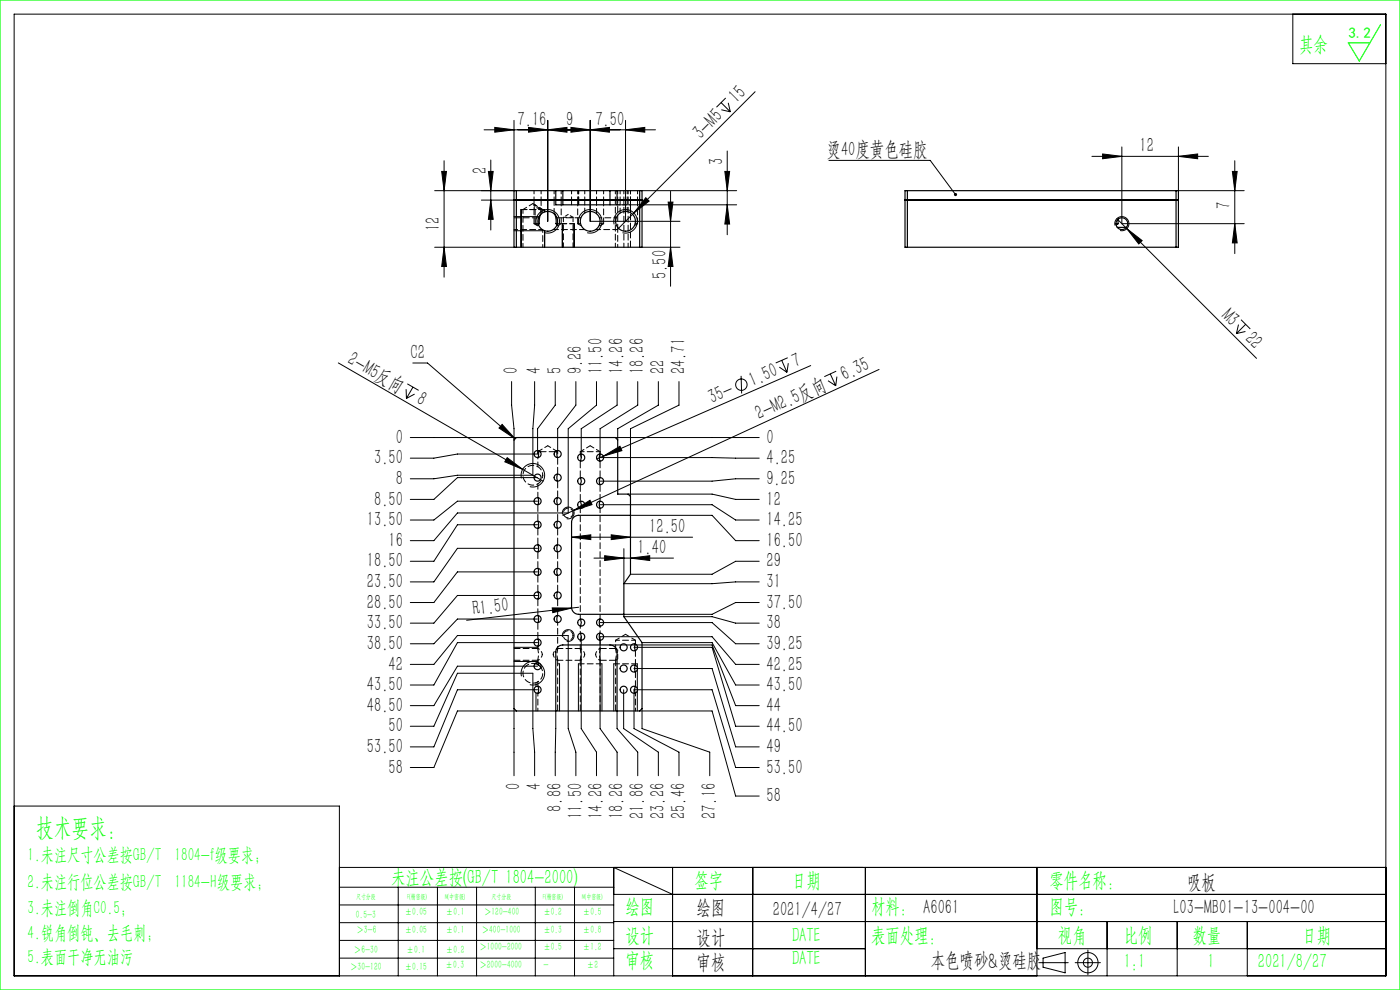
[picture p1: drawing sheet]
<svg xmlns="http://www.w3.org/2000/svg" width="297mm" height="210mm" viewBox="0 0 297 210" stroke-linecap="round" stroke-linejoin="round" font-family="sans-serif">
<g fill="none" stroke="#000" stroke-width=".21">
<path d="M3 3h291v204h-291zM160.2 19.5l-29.3 29.2M274.3 3v10.5h19.7M93.7 36.4h1l-.5 4zM94.2 34.1v24.7M102.7 27.5h36.4M103.6 36.4h1l-.5 4zM104.1 33.9v14.9M105 27l4 .5-4 .5zM109 25.5v14.9h-16.8M112.1 27l4.1 .5-4.1 .5zM116.2 27.5l4.1-.5v1z"/>
<path d="M116.2 25.5v21.4M121.1 27l4.1 .5-4.1 .5zM125.2 27.5l4.1-.5v1zM125.2 25.5v21.4h19.1M132.7 27.5l4.1-.5v1zM132.7 25.5v21.4M153 21.8l1.9 1.9M153 23.3l1.9 .4M153.8 36.4h1l-.5 4zM154 20.8l-2 1.9M154.3 32v17.8M154.5 21.8l.4 1.9"/>
<path d="M175.9 34h21.4l5.4 7.3M231.6 33.2h24.7M233.9 32.7l4.1 .5-4.1 .5zM238 31.2v16.2h25.9M250 33.2l4.1-.5v1zM250 31.2v9.2h13.9M261.4 36.4h1.1l-.6 4zM261.9 34.1v19.7M92.2 52.4h16.8M94.2 52.4l.5 4.1h-1zM102.1 42.4h6.9M104.1 42.4l.5 4.1h-1z"/>
<path d="M109 45.9h5.4M109 48.9h6M110.5 44.4v8M113.8 47.6a2.5 2.5 0 0 1 2.2-3.1 2.5 2.5 0 0 1 2.7 2.7 2.5 2.5 0 0 1-3.1 2.2M115.5 44.4v.6M115.5 48.9v3.5M119.3 47.4v5M121.8 47.4v5M122.8 47.6a2.5 2.5 0 0 1 2.2-3.1 2.5 2.5 0 0 1 2.7 2.7 2.5 2.5 0 0 1-3.1 2.2M130.3 47.6a2.5 2.5 0 0 1 2.2-3.1 2.5 2.5 0 0 1 2.7 2.7 2.5 2.5 0 0 1-3.1 2.2M130.9 43.4h25.4M136.2 52.4h8.1"/>
<path d="M136.2 40.4h20.1M137 41.9l.7 .8-3.2 2.5zM141.7 42.9h1.1l-.5 4zM142.3 40.6v20.1M142.3 52.4l.5 4.1h-1.1zM154.3 43.4l.5 4.1h-1zM236.5 47.8a1.5 1.5 0 0 1 1.4-1.8 1.5 1.5 0 0 1 1.6 1.6 1.5 1.5 0 0 1-1.9 1.3M236.9 46.4l29.7 29.6M239.1 48.5l3.2 2.5-.7 .8zM261.9 47.4l.6 4.1h-1.1zM71.8 77l39.1 22.6M87.6 77h3.1l18.6 16.1"/>
<path d="M157.2 79.7l.1 3.8M165.3 77.9l1.6 1.1M165.8 76.4l1.1 2.6M167.1 75.9l-2.5 1.1M167.2 77l-.3 2M172 77.5l-44 19.3M176.1 79.3l1.2 2.5M177.4 78.7l-2.5 1.2M177.5 79.9l-.2 1.9M186.5 78.4l-67.1 30.9M262.7 68.8l-.4 2M263.3 67.8l1.9 2"/>
<path d="M264.2 70.3l-1.9 .5M264.3 68.8l-2 2M86.2 82.6v1.9M86.4 81.4l2.4 1.4M87 92.8h22.5M87.6 82.1l-1.4 2.4M88 83.6l-1.8 .9M106.5 90l2.8 3.1-3.4-2.3zM107.6 97.1l3.3 2.5-3.8-1.6zM108.5 80.9v5l.5 5v2.4M110.9 99.6l4.3 2.5M113.4 80.9v5l-.4 5v9.9h-16l-5 .8h-5"/>
<path d="M117.8 80.9v5l-3.8 5v5.4h-17l-5 .9h-5M122.2 80.9v5l-3.9 5v5.4M126.5 80.9v5l-6 5v17.9h-23.5l-5 5.9h-5M128 96.8l3.5-2.1 .4 .9zM128 96.8l-1.4 .6M130.5 92.8h30.6M130.9 80.9v5l-7.6 5v6.2M135.3 80.9v5l-8 5v6.2l33.8 .1M139.7 80.9v5l-8.7 5v2.4M144 80.9v5l-10.2 5v14.4M175.7 80.8l1.6 1M110.6 101.5a2.5 2.5 0 0 1 2.2-3.2 2.5 2.5 0 0 1 2.7 2.7 2.5 2.5 0 0 1-3.1 2.2"/>
<path d="M114 101.3h-17l-5 4.6h-5M114 111.3h-17l-5 7.8h-5M114 116.3h-17l-5 7.1h-5M114 106.3h-17l-5 4h-5M119.3 109.1a1.25 1.25 0 0 1 1.1-1.5 1.25 1.25 0 0 1 1.4 1.3 1.25 1.25 0 0 1-1.6 1.1M121.3 114l4-.6v1.1zM121.3 114h25.6M121.7 108.3l3.5-2.2 .4 .9zM126 118.4h16.9M127.3 107.1h23.8l5 3.2h5M128.3 117.9l4.1 .5-4.1 .5zM129.7 113.4l4.1 .6-4.1 .5z"/>
<path d="M132.4 116.4v7.4h18.7l5-.4h5M133.3 104.8h17.8l5 1.1h5M133.8 118.4l4-.5v1zM133.8 109.3h17.3l5 5.4h5M161.1 119.1h-5l-5 2.7h-17.3M161.1 101.6h-5l-5 .5h-23.8M109 137.3h5.2M114 121.3h-17l-5 6.5h-5M114 126.3h-17l-5 5.9h-5M114 136.3h-17l-5 9h-5M114 131.3h-17l-5 5.3h-5M117.2 129h4.1l-4 1z"/>
<path d="M119.3 135.1a1.25 1.25 0 0 1 1.1-1.5 1.25 1.25 0 0 1 1.4 1.3 1.25 1.25 0 0 1-1.6 1.1M121.3 129l-22.3 2.6M122.8 128.8l-1.5 .2M123.3 135.1v19.5l3.2 5v5M127.3 132.1h23.8l5 4.5h5M129.4 136.8h21.7l5 12.9h5M132.4 130.8h18.7l5 1.4h5M134.5 137.3h16.6l5 16.8h5M136.2 136.3h14.9l5 9h5M161.1 127.8h-5l-5 2.5h-18.7M87 154.1h5l5-11.3h16v11.8l.4 5v5M87 140.9h5l5-6.1h23.5v19.8l1.7 5v5"/>
<path d="M109 150.3v14.3M109 140.3h5.2M109.5 150.8h-12.5l-5 12h-5M110.6 143.5a2.5 2.5 0 0 1 2.2-3.2 2.5 2.5 0 0 1 2.7 2.7 2.5 2.5 0 0 1-3.1 2.2M113.7 144.8v.8M113.7 147v3.8M114 141.3h-17l-5 8.4h-5M114 146.3h-17l-5 12.1h-5M117.9 150.8l-.1 13.8M118.7 140.8v10M122.7 140.8v10M127.7 140.8v10"/>
<path d="M130.2 140.8v10M130.9 150.8v3.8l4.4 5v5M132.3 146.3v8.3l7.4 5v5M134.5 141.8h16.6l5 16.6h5M135.2 140.8v.7M135.2 142.1v3.9M135.2 146.6v4.2M135.7 150.8h15.4l5 18.1h5M136.2 150.3v4.3l14.4 5v5M161.1 140.9h-5l-5-5.8h-23.8v19.5l3.6 5v5M3 171h69v36M161.1 162.8h-5l-5-16.5h-16.6v8.3l9.5 5v5"/>
<path d="M72 184h222M72 188.2h58.2M72 192h58.2M72 195.7h58.2M72 199.5h58.2M84.5 188.2v18.8M92.8 188.2v18.8M101.1 188.2v18.8M113.6 188.2v18.8M121.9 188.2v18.8M130.2 189.7h163.8M130.2 195.5h163.8"/>
<path d="M142.7 189.7l-12.5-5.7v23M142.7 184v23M159.7 184v23M183.6 184v23M220 184v23M234.9 195.5v11.5M249.7 195.5v11.5M264.6 195.5v11.5M72 203.2h58.2M130.2 201.2h53.4M220 201.2h74M220.4 204.2h6.2"/>
<path d="M221.3 203.2l4.7-1.1v4.3l-4.7-1.2zM228.1 204.2h5.3M230.8 201.5v5.3"/>
<circle cx="157.3" cy="81.6" r="1.21"/>
<circle cx="230.8" cy="204.2" r="2.15"/>
<circle cx="230.8" cy="204.2" r=".96"/>
</g>
<path d="M0 0h297v210h-297zM292.9 5.2l-4.5 7.7-2.4-3.8h4.6" fill="none" stroke="#0f0" stroke-width=".25"/>
<g fill="none" stroke="#000" stroke-width=".21" stroke-dasharray="1.3 .6">
<path d="M113.3 42.4v5M114 47.9l.3-.1M114.3 47.8h.1M114.8 45.4l-.2 .2M115 48.9v-.2M115.5 44.4h-5M117.6 45.3h.1M117.7 45.5l-.1-.2M118.1 47.8l.2 .1M118.1 47.8l.1-.2M119.1 47.4v-5M122.6 47.4h.6"/>
<path d="M122.6 42.4v5M123.2 46.2h-5M127.1 47.8l.2 .1M128.1 47.4v-5M131 48.7v-.5M134.7 47.4h.6M135.3 47.4v-5M114.2 97.1h-.1M114.4 95.6v.1M117.7 95.8h-3.1M118 95.6h.1M118.3 97.1h-.1"/>
<path d="M123.1 95.8v.5M123.1 96.3h.1M123.2 97.8h-.1M127.2 96.3h.1M127.3 97.8h-.1M127.3 96.3v-.5M114.1 115.6h.1M114.1 110.6h.1M114.1 105.6h.1M114.2 117.1h-.1M114.2 112.1h-.1M114.2 107.1h-.1"/>
<path d="M118.2 115.6h.1M118.2 110.6h.1M118.2 105.6h.1M118.2 100.6h.1M118.3 117.1h-.1M118.3 112.1h-.1M118.3 107.1h-.1M118.3 102.1h-.1M123.1 106.3h.1M123.1 101.3h.1M123.2 107.8h-.1M123.2 102.8h-.1"/>
<path d="M127.2 106.3h.1M127.2 101.3h.1M127.3 107.8h-.1M127.3 102.8h-.1M114.1 139.9v.7M114.1 137.1v.6M114.1 135.6h.1M114.1 130.6h.1M114.1 125.6h.1M114.1 120.6h.1M114.2 137.1h-.1M114.2 132.1h-.1"/>
<path d="M114.2 127.1h-.1M114.2 122.1h-.1M114.2 137.6h-5.2M118.2 130.6h.1M118.2 125.6h.1M118.2 120.6h.1M118.3 132.1h-.1M118.3 127.1h-.1M118.3 122.1h-.1M123.1 139.9v10.9M123.1 134.3h.1M123.1 131.3h.1"/>
<path d="M123.2 135.8h-.1M123.2 132.8h-.1M127.2 134.3h.1M127.2 131.3h.1M127.3 135.8h-.1M127.3 132.8h-.1M130.6 139.9v10.9M134.7 136.6h.1M134.8 138h-.1M109 140.1h5.2M114.1 145.6h.1M114.1 140.6h.1"/>
<path d="M114.2 147.1h-.1M114.2 144.5l-.1 .1M114.7 141.6h.1M118.3 150.8v-10.9M118.7 140.8h-.4M127.3 150.8v-10.9M127.7 140.8h-5M134.7 145.6h.1M134.7 141.1h.1M134.8 147h-.1M134.8 142.5h-.1M134.8 141.1v-3.1"/>
<path d="M134.8 145.6v-3.1M135.2 140.8h-5"/>
</g>
<path d="M115.1 45.1v-.7M119.5 46.1v6.3M121.6 52.4v-6.3M121.8 47.4h-2.5M121.6 108.8a1.02 1.02 0 0 1-1.5 .9 1.02 1.02 0 0 1-.2-1.7 1.02 1.02 0 0 1 1.6 .6l.1 .2M123.1 107.8v23.5M121.6 134.8a1.02 1.02 0 0 1-1.5 .9 1.02 1.02 0 0 1-.2-1.7 1.02 1.02 0 0 1 1.6 .6l.1 .2M127.3 131.3v-23.5" fill="none" stroke="#000" stroke-width=".21" stroke-dasharray="1.3 .6" stroke-dashoffset=".3"/>
<g fill="#000">
<path d="M137 41.9l.7 .8-3.2 2.5zM239.1 48.5l3.2 2.5-.7 .8zM107.6 97.1l3.3 2.5-3.8-1.6zM128 96.8l3.5-2.1 .4 .9zM121.7 108.3l3.5-2.2 .4 .9zM117.2 129h4.1l-4 1z"/>
<path d="M105 27l4 .5-4 .5zM116.2 27.5l4.1-.5v1zM112.1 27l4.1 .5-4.1 .5zM125.2 27.5l4.1-.5v1zM121.1 27l4.1 .5-4.1 .5zM132.7 27.5l4.1-.5v1zM233.9 32.7l4.1 .5-4.1 .5zM250 33.2l4.1-.5v1z"/>
<path d="M94.2 52.4l.5 4.1h-1zM93.7 36.4h1l-.5 4zM154.3 43.4l.5 4.1h-1zM153.8 36.4h1l-.5 4zM261.9 47.4l.6 4.1h-1.1zM261.4 36.4h1.1l-.6 4z"/>
<path d="M103.6 36.4h1l-.5 4zM104.1 42.4l.5 4.1h-1zM141.7 42.9h1.1l-.5 4zM142.3 52.4l.5 4.1h-1.1z"/>
<path d="M106.5 90l2.8 3.1-3.4-2.3zM202.5 41l-.1 .5h.5l-.2-.2 .2 .2 .1-.2-.1-.3z"/>
<path d="M121.3 114l4-.6v1.1zM129.7 113.4l4.1 .6-4.1 .5z"/>
<path d="M128.3 117.9l4.1 .5-4.1 .5zM133.8 118.4l4-.5v1z"/>
</g>
<g fill="none" stroke="#000" stroke-width=".25">
<path d="M109 42.4h27.2M109.5 40.4v12M114.2 47.4h.2M114.4 47.4l-.2 .2M114.6 45.6l-.2 1.8M117.7 45.5l.3 1.1v.8M117.9 40.4h1.5M117.9 40.4h-8.9v12h27.2v-12h-5.3M117.9 40.4v3h13v-3M118 47.4h.2M118 47.4l.2 .2M119.4 40.4v3"/>
<path d="M119.4 40.4h10M129.4 40.4h1.5M129.4 40.4v3M135.7 40.4v12M192 42.4h58M192 40.4h58v12h-58zM192.5 40.4v12M236.7 47.4h.5M237 48.2h2M237.2 46.5v.9M237.2 47.4l-.4 .3M249.5 40.4v12"/>
<path d="M109 93.3l.5-.5h21l.5 .5v11.5h2.3l.5 .5v16.5l-1.4 2v7l3.8 5.5v14l-.5 .5h-26.2l-.5-.5zM114.2 95.8v1.3M114.2 95.8h.4M114.4 95.7l-.2 .1M117.7 95.8h.5M118 95.6l.2 .2M118.2 95.8v1.3M123.2 96.3l.1 .8-.1 .7M127.2 96.3l-.1 .8 .1 .7M114.2 105.6v1.5M114.2 110.6v1.5M114.2 115.6v1.5"/>
<path d="M118.2 100.6l-.1 .8 .1 .7M118.2 105.6l-.1 .8 .1 .7M118.2 110.6l-.1 .8 .1 .7M118.2 115.6l-.1 .8 .1 .7M123.2 101.3l.1 .8-.1 .7M123.2 106.3l.1 .8-.1 .7M127.2 101.3l-.1 .8 .1 .7M127.2 106.3l-.1 .8 .1 .7M133.8 109.3h-11a1.5 1.5 0 0 0-1.5 1.5v18a1.5 1.5 0 0 0 1.5 1.5h9.6M114.2 120.6v1.5M114.2 125.6v1.5M114.2 130.6v1.5"/>
<path d="M114.2 135.6v1.5M118.2 120.6l-.1 .8 .1 .7M118.2 125.6l-.1 .8 .1 .7M118.2 130.6l-.1 .8 .1 .7M123.2 131.3l.1 .8-.1 .7M123.2 134.3l.1 .8-.1 .7M127.2 131.3l-.1 .8 .1 .7M127.2 134.3l-.1 .8 .1 .7M134.7 136.6l-.1 .7 .1 .7M113.5 140.8l.7 .3M114.2 140.6v.5M114.2 145.6v1.5"/>
<path d="M114.2 141.1l.5 .5M117.9 150.8v-12.5a1.5 1.5 0 0 1 1.5-1.5h10a1.5 1.5 0 0 1 1.5 1.5v12.5M134.7 141.1l-.1 .7 .1 .7M134.7 145.6l-.1 .7 .1 .7"/>
<circle cx="116.2" cy="46.9" r="2.1"/>
<circle cx="125.2" cy="46.9" r="2.1"/>
<circle cx="132.7" cy="46.9" r="2.1"/>
<circle cx="238" cy="47.4" r="1.25"/>
<circle cx="114" cy="96.3" r=".75"/>
<circle cx="118.3" cy="96.3" r=".75"/>
<circle cx="123.3" cy="97.1" r=".75"/>
<circle cx="127.3" cy="97.1" r=".75"/>
<circle cx="114" cy="101.3" r=".75"/>
<circle cx="114" cy="111.3" r=".75"/>
<circle cx="114" cy="106.3" r=".75"/>
<circle cx="114" cy="116.3" r=".75"/>
<circle cx="118.3" cy="101.3" r=".75"/>
<circle cx="118.3" cy="111.3" r=".75"/>
<circle cx="118.3" cy="106.3" r=".75"/>
<circle cx="118.3" cy="116.3" r=".75"/>
<circle cx="123.3" cy="102.1" r=".75"/>
<circle cx="123.3" cy="107.1" r=".75"/>
<circle cx="127.3" cy="102.1" r=".75"/>
<circle cx="127.3" cy="107.1" r=".75"/>
<circle cx="114" cy="131.3" r=".75"/>
<circle cx="114" cy="126.3" r=".75"/>
<circle cx="114" cy="136.3" r=".75"/>
<circle cx="114" cy="121.3" r=".75"/>
<circle cx="118.3" cy="131.3" r=".75"/>
<circle cx="118.3" cy="126.3" r=".75"/>
<circle cx="118.3" cy="121.3" r=".75"/>
<circle cx="123.3" cy="132.1" r=".75"/>
<circle cx="123.3" cy="135.1" r=".75"/>
<circle cx="127.3" cy="132.1" r=".75"/>
<circle cx="127.3" cy="135.1" r=".75"/>
<circle cx="132.3" cy="137.3" r=".75"/>
<circle cx="134.5" cy="137.3" r=".75"/>
<circle cx="114" cy="146.3" r=".75"/>
<circle cx="114" cy="141.3" r=".75"/>
<circle cx="132.3" cy="146.3" r=".75"/>
<circle cx="132.3" cy="141.8" r=".75"/>
<circle cx="134.5" cy="146.3" r=".75"/>
<circle cx="134.5" cy="141.8" r=".75"/>
</g>
<g fill="none" stroke="#000" stroke-width=".21" stroke-dasharray="1.3 .6" stroke-dashoffset=".4">
<path d="M110.9 44.4v8M113 43.2l-2.1 1.2M113.3 47.4h.9M113.3 47.4l.7 .5M114.2 47.7l-.7-.3M115.1 44.4h-4.2M115.1 44.4l-2.1-1.2M118.2 47.4h.9M118.3 47.9l.8-.5M122.6 47.4l.7 .5M127.2 47.4h.9M127.3 47.9l.8-.5"/>
<path d="M130.5 42.4v10M132.4 52.4v-10M133.1 44.9v-2.5M133.3 42.4v10M134.6 47.8l.7-.4M125.2 94.5l-2.1 1.3M127.3 95.8h-4.2M127.3 95.8l-2.1-1.3M132.7 134.5l-2.1 1.3M134.8 135.8h-4.2M134.8 135.8l-2.1-1.3M134.8 136.6v-.8"/>
</g>
<path d="M113.5 47.4v-3M114.8 45.4v-3M117.6 42.4v2.9M126.6 42.4v2.9M114.1 102.6v3M123.2 137.6h-5M118.2 140.1h5" fill="none" stroke="#000" stroke-width=".21" stroke-dasharray="1.3 .6" stroke-dashoffset=".1"/>
<path d="M109 48.7h6M113.5 44.4l-.2-.1 .1-.4a1.18 1.18 0 0 1 1.3 .5M114.7 44.4v1M121.3 43.4v-1M122.8 43.4v-1M133.8 43.4v-1M116.2 94.5l-1.8 1.1M118 95.6l-1.8-1.1M114.1 144.6v1M114.7 141.6a2.1 2.1 0 0 1-1 3.2 2.1 2.1 0 0 1-2.8-1.9 2.1 2.1 0 0 1 2.6-2.1" fill="none" stroke="#000" stroke-width=".21" stroke-dasharray="1.3 .6" stroke-dashoffset=".5"/>
<g fill="none" stroke="#000" stroke-width=".21" stroke-dasharray="1.3 .6" stroke-dashoffset=".6">
<path d="M113.3 40.4v2M114.8 42.4v-2M117.6 40.4v2M119.1 42.4v-2M120.5 45.5l-1 .6M121.3 42.4v-2M121.6 46.1h-2.1M121.6 46.1l-1.1-.6M122.6 40.4v2M122.8 42.4v-2M124.1 42.4v-2M126.6 40.4v2"/>
<path d="M128.1 42.4v-2M130.5 40.4v2M131 48.2v-5.8M131 40.4v2M131.6 40.4v2M132.4 40.4v2M133.1 42.4v-2M133.3 40.4v2M133.8 40.4v2M135.3 42.4v-2M115 138.8l-.4-.9-.5-.3 .1 2.5 .5-.5 .3-.8M117.4 138.8l.4 .9 .5 .3-.1-2.4-.5 .5-.3 .7"/>
<path d="M124 138.8l-.4-.9-.5-.3 .1 2.5 .5-.5 .3-.8M126.4 138.8l.4 .9 .5 .3-.1-2.4-.5 .5-.3 .7M134.8 150.8v-3.8"/>
</g>
<path d="M113.6 43.5l-.3-.1a1.43 1.43 0 0 0 1.5 .9l-1.2-.8M115.1 52.4v-3.7M130.9 43.4h1.5M131 52.4v-3.7M132.4 43.4h1.4M115.1 100.8a2.1 2.1 0 0 1-3 1.9 2.1 2.1 0 0 1-.3-3.6 2.1 2.1 0 0 1 3.3 1.4v.3M118.3 137.7v-5.6M114.1 147.1v3.7" fill="none" stroke="#000" stroke-width=".21" stroke-dasharray="1.3 .6" stroke-dashoffset=".7"/>
<path d="M114.2 46.2h-5.2M133.8 52.4v-9M130.7 137.6h-3.5M127.2 140.1h3.5" fill="none" stroke="#000" stroke-width=".21" stroke-dasharray="1.3 .6" stroke-dashoffset="-.1"/>
<path d="M117.4 48.7h6.6M124.1 45.2v-2.8M126.4 48.7h4.6M131.6 42.4v2.8M133.8 42.4v2.7" fill="none" stroke="#000" stroke-width=".21" stroke-dasharray="1.3 .6" stroke-dashoffset=".2"/>
<path d="M130.7 46.2h-3.5M123.1 132.8v1.5M127.3 134.3v-1.5" fill="none" stroke="#000" stroke-width=".21" stroke-dasharray="1.3 .6" stroke-dashoffset=".8"/>
<g fill="none" stroke="#000" stroke-width=".21" stroke-dasharray="1.3 .6" stroke-dashoffset="-.2">
<path d="M123.1 97.8v3.5M114.1 117.1v3.5M114.1 112.1v3.5M114.1 107.1v3.5M118.3 100.6v-3.5M118.3 105.6v-3.5M118.3 110.6v-3.5M118.3 115.6v-3.5M123.1 102.8v3.5M127.3 101.3v-3.5M127.3 106.3v-3.5M114.1 132.1v3.5"/>
<path d="M114.1 127.1v3.5M114.1 122.1v3.5M118.3 120.6v-3.5M118.3 125.6v-3.5M118.3 130.6v-3.5M131 137.8l-.4-.2 .1 1.2-.1 1.2 .4-.2"/>
</g>
<path d="M114.1 97.1v1.9M131 137.8v2" fill="none" stroke="#000" stroke-width=".21" stroke-dasharray="1.3 .6" stroke-dashoffset="1"/>
<path d="M123.1 135.8v1.9M127.3 137.7v-1.9M130.6 135.8v1.9" fill="none" stroke="#000" stroke-width=".21" stroke-dasharray="1.3 .6" stroke-dashoffset=".9"/>
<text font-size="5.4" fill="#0f0" x="7.7" y="177.2">技术要求：</text>
<g font-size="4.4" fill="#0f0">
<text x="275.6" y="10.8">其余</text>
<text x="83" y="187.5">未注公差按(GB/T 1804-2000)</text>
<text x="147.3" y="188">签字</text>
<text x="168" y="188">日期</text>
<text x="222.6" y="188">零件名称：</text>
<text x="132.7" y="193.6">绘图</text>
<text x="184.8" y="193.6">材料： A6061</text>
<text x="222.6" y="193.6">图号：</text>
<text x="132.7" y="199.8">设计</text>
<text x="168" y="199.8">DATE</text>
<text x="184.8" y="199.8">表面处理：</text>
<text x="224.4" y="199.8">视角</text>
<text x="238.4" y="199.8">比例</text>
<text x="253" y="199.8">数量</text>
<text x="276.3" y="199.8">日期</text>
<text x="132.7" y="205.1">审核</text>
<text x="168" y="204.6">DATE</text>
<text x="238.4" y="205.3">1:1</text>
<text x="256.2" y="205.3">1</text>
<text x="266.9" y="205.3">2021/8/27</text>
</g>
<g font-size="4.4">
<text x="156.3" y="22.1" transform="rotate(-45 156.3 22.1)">15</text>
<text x="109.8" y="26.7">7.16</text>
<text x="120.1" y="26.7">9</text>
<text x="126.3" y="26.7">7.50</text>
<text x="148.7" y="29.7" transform="rotate(-45 148.7 29.7)">3-M5</text>
<text x="153.4" y="35.1" transform="rotate(-90 153.4 35.1)">3</text>
<text x="175.4" y="33.2">烫40度黄色硅胶</text>
<text x="241.7" y="32.3">12</text>
<text x="103.2" y="37" transform="rotate(-90 103.2 37)">2</text>
<text x="261.1" y="44.3" transform="rotate(-90 261.1 44.3)">7</text>
<text x="93.3" y="49" transform="rotate(-90 93.3 49)">12</text>
<text x="141.4" y="59.2" transform="rotate(-90 141.4 59.2)">5.50</text>
<text x="258.9" y="67.2" transform="rotate(45 258.9 67.2)">M3</text>
<text x="73.5" y="77" transform="rotate(30 73.5 77)">2-M5反向</text>
<text x="87.1" y="76.1">C2</text>
<text x="168.8" y="78" transform="rotate(-24 168.8 78)">7</text>
<text x="263.9" y="72.1" transform="rotate(45 263.9 72.1)">22</text>
<text x="109.8" y="79.4" transform="rotate(-90 109.8 79.4)">0</text>
<text x="114.7" y="79.4" transform="rotate(-90 114.7 79.4)">4</text>
<text x="119.1" y="79.4" transform="rotate(-90 119.1 79.4)">5</text>
<text x="123.5" y="79.4" transform="rotate(-90 123.5 79.4)">9.26</text>
<text x="127.8" y="79.4" transform="rotate(-90 127.8 79.4)">11.50</text>
<text x="132.2" y="79.4" transform="rotate(-90 132.2 79.4)">14.26</text>
<text x="136.6" y="79.4" transform="rotate(-90 136.6 79.4)">18.26</text>
<text x="141" y="79.4" transform="rotate(-90 141 79.4)">22</text>
<text x="145.3" y="79.4" transform="rotate(-90 145.3 79.4)">24.71</text>
<text x="159.6" y="82" transform="rotate(-24 159.6 82)">1.50</text>
<text x="179.2" y="80.8" transform="rotate(-25 179.2 80.8)">6.35</text>
<text x="88.2" y="85.4" transform="rotate(30 88.2 85.4)">8</text>
<text x="151.1" y="85.7" transform="rotate(-24 151.1 85.7)">35-</text>
<text x="161" y="89.2" transform="rotate(-25 161 89.2)">2-M2.5反向</text>
<text x="84" y="94.1">0</text>
<text x="162.6" y="94.1">0</text>
<text x="79.4" y="98.5">3.50</text>
<text x="162.6" y="98.5">4.25</text>
<text x="79.4" y="107.2">8.50</text>
<text x="84" y="102.9">8</text>
<text x="162.6" y="102.9">9.25</text>
<text x="162.6" y="107.2">12</text>
<text x="77.8" y="111.6">13.50</text>
<text x="137.7" y="113.1">12.50</text>
<text x="162.6" y="111.6">14.25</text>
<text x="82.4" y="116">16</text>
<text x="135.2" y="117.5">1.40</text>
<text x="162.6" y="116">16.50</text>
<text x="77.8" y="124.7">23.50</text>
<text x="77.8" y="120.4">18.50</text>
<text x="162.6" y="120.4">29</text>
<text x="162.6" y="124.7">31</text>
<text x="77.8" y="129.1">28.50</text>
<text x="100.4" y="130.5" transform="rotate(-7 100.4 130.5)">R1.50</text>
<text x="162.6" y="129.1">37.50</text>
<text x="77.8" y="133.5">33.50</text>
<text x="77.8" y="137.9">38.50</text>
<text x="162.6" y="133.5">38</text>
<text x="162.6" y="137.9">39.25</text>
<text x="82.4" y="142.2">42</text>
<text x="162.6" y="142.2">42.25</text>
<text x="77.8" y="146.6">43.50</text>
<text x="162.6" y="146.6">43.50</text>
<text x="77.8" y="151">48.50</text>
<text x="82.4" y="155.4">50</text>
<text x="162.6" y="151">44</text>
<text x="162.6" y="155.4">44.50</text>
<text x="77.8" y="159.7">53.50</text>
<text x="162.6" y="159.7">49</text>
<text x="82.4" y="164.1">58</text>
<text x="110.3" y="167.6" transform="rotate(-90 110.3 167.6)">0</text>
<text x="114.7" y="167.6" transform="rotate(-90 114.7 167.6)">4</text>
<text x="162.6" y="164.1">53.50</text>
<text x="119.1" y="172.2" transform="rotate(-90 119.1 172.2)">8.86</text>
<text x="123.5" y="173.8" transform="rotate(-90 123.5 173.8)">11.50</text>
<text x="127.8" y="173.8" transform="rotate(-90 127.8 173.8)">14.26</text>
<text x="132.2" y="173.8" transform="rotate(-90 132.2 173.8)">18.26</text>
<text x="136.6" y="173.8" transform="rotate(-90 136.6 173.8)">21.86</text>
<text x="141" y="173.8" transform="rotate(-90 141 173.8)">23.26</text>
<text x="145.3" y="173.8" transform="rotate(-90 145.3 173.8)">25.46</text>
<text x="151.9" y="173.8" transform="rotate(-90 151.9 173.8)">27.16</text>
<text x="162.6" y="170.2">58</text>
<text x="251.8" y="188.6">吸板</text>
<text x="147.8" y="194">绘图</text>
<text x="163.9" y="194.3">2021/4/27</text>
<text x="249" y="194">L03-MB01-13-004-00</text>
<text x="147.8" y="200.2">设计</text>
<text x="147.8" y="205.5">审核</text>
<text x="197.5" y="205">本色喷砂&amp;烫硅胶</text>
</g>
<g font-size="4" fill="#0f0">
<text x="5.9" y="182.6">1.未注尺寸公差按GB/T 1804-f级要求；</text>
<text x="5.9" y="188.4">2.未注行位公差按GB/T 1184-H级要求；</text>
<text x="5.9" y="193.9">3.未注倒角C0.5；</text>
<text x="5.9" y="199.2">4.锐角倒钝、去毛刺；</text>
<text x="5.9" y="204.2">5.表面干净无油污</text>
</g>
<text font-size="3.2" fill="#0f0" x="286.1" y="8">3.2</text>
<g font-size="2.3" fill="#0f0">
<text x="75.5" y="194.7">0.5-3</text>
<text x="75.6" y="198">＞3-6</text>
<text x="85.9" y="194.2">±0.05</text>
<text x="85.9" y="198">±0.05</text>
<text x="94.6" y="194.2">±0.1</text>
<text x="94.6" y="198">±0.1</text>
<text x="102.2" y="198">＞400-1000</text>
<text x="102.7" y="194.2">＞120-400</text>
<text x="115.3" y="194.2">±0.2</text>
<text x="115.3" y="198">±0.3</text>
<text x="123.7" y="194.2">±0.5</text>
<text x="123.7" y="198">±0.8</text>
<text x="75.1" y="202.2">＞6-30</text>
<text x="86.3" y="202.2">±0.1</text>
<text x="94.6" y="202.2">±0.2</text>
<text x="101.7" y="201.6">＞1000-2000</text>
<text x="115.3" y="201.6">±0.5</text>
<text x="123.7" y="201.6">±1.2</text>
<text x="74.3" y="205.8">＞30-120</text>
<text x="85.9" y="205.8">±0.15</text>
<text x="94.5" y="205.4">±0.3</text>
<text x="101.7" y="205.4">＞2000-4000</text>
<text x="115.3" y="205.4">-</text>
<text x="124.5" y="205.4">±2</text>
</g>
<g font-size="1.5" fill="#0f0">
<text x="75.5" y="190.6">尺寸分段</text>
<text x="86.4" y="190.6">F(精密级)</text>
<text x="94.4" y="190.6">M(中密级)</text>
<text x="104.3" y="190.6">尺寸分段</text>
<text x="115.2" y="190.6">F(精密级)</text>
<text x="123.5" y="190.6">M(中密级)</text>
</g>
</svg>
